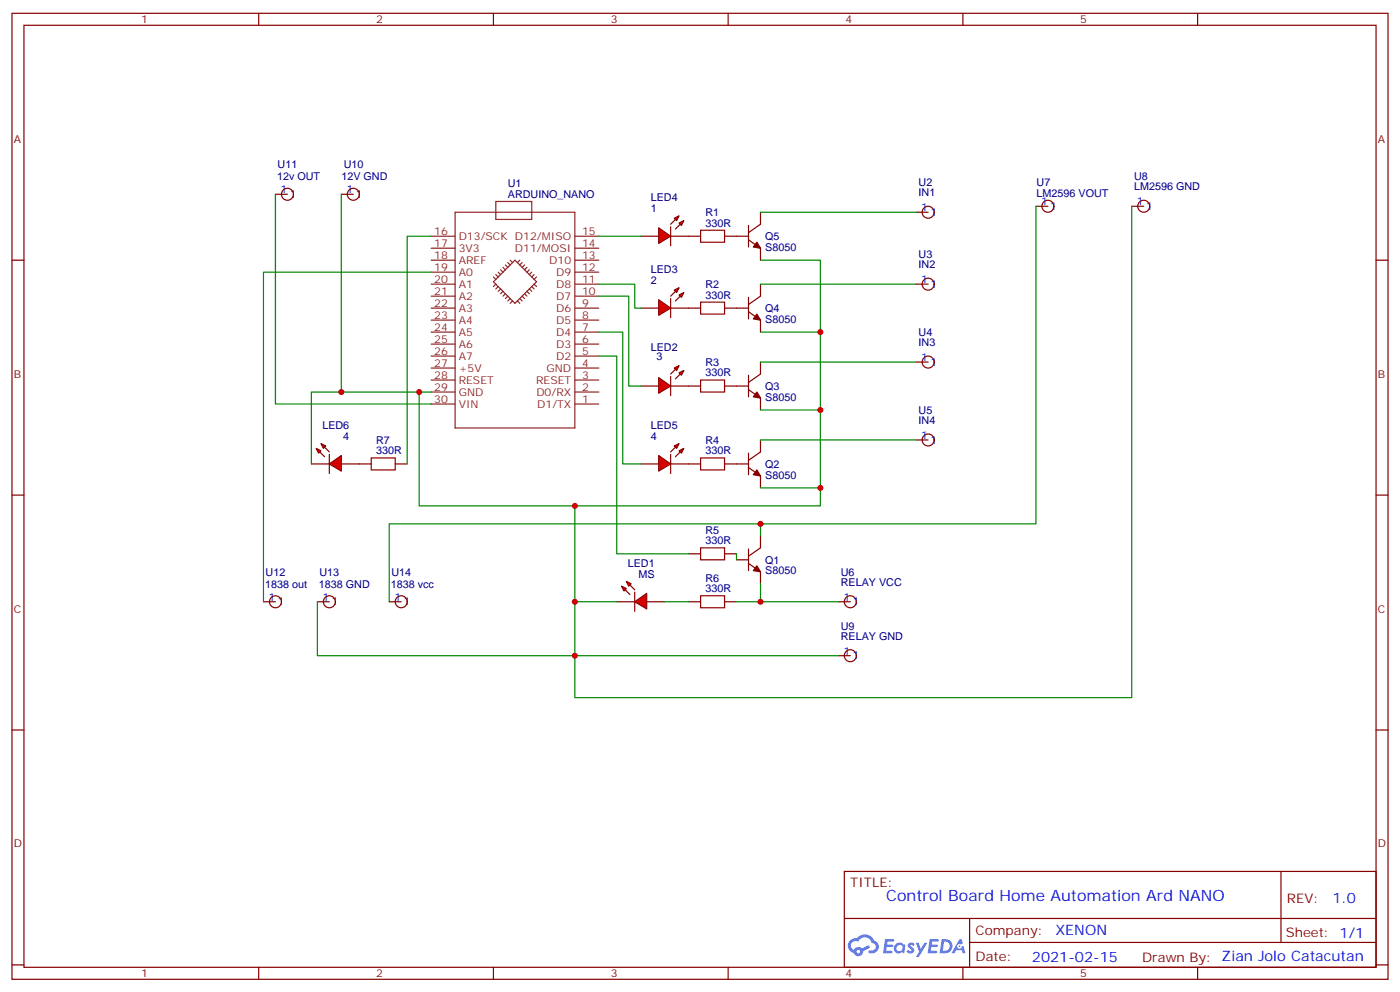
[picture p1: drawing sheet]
<svg xmlns="http://www.w3.org/2000/svg" width="412mm" height="292mm" viewBox="0 0 412 292" stroke-linecap="round" stroke-linejoin="round" font-family="sans-serif">
<g fill="none" stroke="#870000" stroke-width=".35">
<path d="M3.5 3.9h405.4v284.4h-405.4zM7.1 7.4h398.2v277.3h-398.2zM76.2 3.9v3.5M145.3 3.9v3.5M214.5 3.9v3.5M283.6 3.9v3.5M352.8 3.9v3.5M3.5 76.6h3.6M405.3 76.6h3.6M3.5 145.7h3.6M405.3 145.7h3.6M3.5 214.9h3.6"/>
<path d="M405.3 214.9h3.6M248.7 256.5h156.6v28.2h-156.6zM377.3 256.5v20.9M248.7 270.4h156.5M285.6 277.4h119.6M285.6 270.4v14.1M3.5 284h3.6M76.2 284.7v3.6M145.3 284.7v3.6M214.5 284.7v3.6M283.6 284.7v3.6M352.8 284.7v3.6"/>
<path d="M405.3 284h3.6"/>
</g>
<g fill="#5487ff">
<path d="M267.7 277.7a1.22 1.22 0 0 1 1.7 .2l-.4 .6a.47 .47 0 0 0-.3-.4 .47 .47 0 0 0-.5 .2l.1 .2a1.14 1.14 0 0 1 .8 1.8 1.14 1.14 0 0 1-1.9 0l-.2-.2 .5-.6 .7 .5a.29 .29 0 0 0 .3-.3 .29 .29 0 0 0-.2-.3 1.04 1.04 0 0 1-.6-1.7z"/>
<path d="M260.7 276.4h2.4l.3 .2-.2 .5-1.8 .1-.1 .8h1.5l.3 .4-.3 .4h-1.6l-.2 1.1h1.7l.2 .3-.2 .3-2.6 .1z"/>
<path d="M273.8 276.4h2.4l.3 .2-.1 .5-1.8 .1-.2 .8h1.6l.3 .4-.4 .4h-1.6l-.1 1.1h1.7l.2 .3-.2 .3-2.6 .1z"/>
<path d="M282.6 276.4h.7l.3 1.3-.6 .3a.69 .69 0 0 0-1 .3 .69 .69 0 0 0 .4 .9 .69 .69 0 0 0 .9-.6l.5-.2 .6 2.2h-.8l-.2-.9h-1.8l-.5 .9h-.8z"/>
<path d="M269.8 277.5h.8l.6 1.8 1.1-1.8h.9l-2.6 4.2h-.8l.9-1.5z"/>
<path d="M277.4 276.4l-.6 4.2h1.3a2.11 2.11 0 0 0 2.5-2.1 2.11 2.11 0 0 0-2.5-2.1zM278.1 277.2a1.39 1.39 0 0 1 1.7 1.4 1.39 1.39 0 0 1-1.8 1.3h-.3z"/>
<path d="M263.7 278.1a1.54 1.54 0 0 0-.1 2.1 1.54 1.54 0 0 0 2.2 .1l.6 .3 .3-2.3-.2-.3h-.4a1.49 1.49 0 0 0-2.4 .1zM264 279.1a.94 .94 0 0 1 1.8 0 .94 .94 0 0 1-1.8 0z"/>
<path d="M250.4 276.8a2.18 2.18 0 0 0 1.1 3.7 1.44 1.44 0 0 0 1.6 .9 1.44 1.44 0 0 0 1.2-1.4l2-1-.5-.8-1.9 1a1.47 1.47 0 0 0-2.4 .4 1.39 1.39 0 0 1-.7-1.9 1.39 1.39 0 0 1 2-.5 2.12 2.12 0 0 1 2.2-1.3 2.12 2.12 0 0 1 1.9 1.7 1.14 1.14 0 0 1 1.1 1.4 1.14 1.14 0 0 1-1.7 .7 .43 .43 0 0 0-.5 .4 .43 .43 0 0 0 .4 .5 1.98 1.98 0 0 0 2.5-1.2 1.98 1.98 0 0 0-1.2-2.6 3.1 3.1 0 0 0-5.3-.6l-.9 .1zM252.3 280.1a.55 .55 0 0 1 1.1 0 .55 .55 0 0 1-1.1 0z"/>
<circle cx="282.6" cy="278.5" r=".26"/>
</g>
<g fill="none" stroke="#8c2424" stroke-width=".35">
<path d="M146 59.3h10.6v5.3h-10.6zM127 73.1h7.1M127 76.6h7.1M127 69.5h7.1M134.1 62.5h35.2v63.5h-35.2zM147.5 79.4l.7 .7M148.2 78.7l.7 .7M148.9 78l.7 .7M149.6 77.3l.7 .7M150.3 76.6l.7 .7M153.1 76.6l-.7 .7M153.8 77.3l-.7 .7"/>
<path d="M154.5 78l-.7 .7M155.2 78.7l-.7 .7M155.9 79.4l-.7 .7M169.3 73.1h7.1M169.3 76.6h7.1M169.3 69.5h7.1M127 80.1h7.1M127 83.6h7.1M127 87.2h7.1M127 90.7h7.1M127 94.2h7.1M127 97.8h7.1"/>
<path d="M145.3 82.9l6.4-6.3 6.3 6.3-6.3 6.4zM145.3 81.5l.7 .7M146 80.8l.8 .7M146 83.6l-.7 .7M146.8 80.1l.7 .7M146.8 84.3l-.8 .8M147.5 85.1l-.7 .7M148.2 85.8l-.7 .7M148.9 86.5l-.7 .7M149.6 87.2l-.7 .7M150.3 87.9l-.7 .7M151 88.6l-.7 .7"/>
<path d="M152.4 88.6l.7 .7M153.1 87.9l.7 .7M153.8 87.2l.7 .7M154.5 86.5l.7 .7M155.2 85.8l.7 .7M155.9 85.1l.7 .7M156.6 84.3l.7 .8M156.6 80.1l-.7 .7M157.3 80.8l-.7 .7M157.3 83.6l.7 .7M158 81.5l-.7 .7M169.3 80.1h7.1"/>
<path d="M169.3 83.6h7.1M169.3 87.2h7.1M169.3 90.7h7.1M169.3 94.2h7.1M169.3 97.8h7.1M127 101.3h7.1M127 104.8h7.1M127 108.3h7.1M127 111.9h7.1M127 115.4h7.1M127 118.9h7.1M169.3 101.3h7.1"/>
<path d="M169.3 104.8h7.1M169.3 108.3h7.1M169.3 111.9h7.1M169.3 115.4h7.1M169.3 118.9h7.1"/>
</g>
<g fill="#f00" stroke="#870000" stroke-width=".35">
<path d="M187 177.1l3.5-2.4v4.5z"/>
<path d="M187 174.3v5.7z"/>
</g>
<g fill="#870000" stroke="#870000" stroke-width=".35">
<path d="M185.6 172.2l1.4 1.4z"/>
<path d="M184.1 173.6l1.5 1.4z"/>
</g>
<g fill="#f00" stroke="#870000" stroke-width=".35">
<path d="M184.5 171.1l1.4 .7-.7 .7z"/>
<path d="M183.1 172.5l1.4 .7-.7 .8z"/>
</g>
<g fill="none" stroke="#870000" stroke-width=".35">
<path d="M81.1 57.2h3.6M100.5 57.2h3.6M202.8 69.5h3.6M213.4 69.5h7.1M220.5 70.6l3.5 2.5v3.5M220.5 66.4v6.3M224 62.5v3.5l-3.5 2.5M269.9 62.5h3.5M305.2 60.7h3.5M333.4 60.7h3.5M202.8 90.7h3.6M213.4 90.7h7.1"/>
<path d="M220.5 91.8l3.5 2.4v3.6M220.5 87.5v6.4M224 83.6v3.6l-3.5 2.4M269.9 83.6h3.5M202.8 113.6h3.6M213.4 113.6h7.1M220.5 114.7l3.5 2.5v3.5M220.5 110.5v6.3M224 106.6v3.5l-3.5 2.5M269.9 106.6h3.5M202.8 136.6h3.6M213.4 136.6h7.1"/>
<path d="M220.5 137.6l3.5 2.5v3.5M220.5 133.4v6.3M224 129.5v3.5l-3.5 2.5M269.9 129.5h3.5M224 157.7v3.6l-3.5 2.4M181.7 177.1h5.3M190.5 177.1h5.3M202.8 177.1h3.6M202.8 163h3.6M213.4 177.1h3.6M213.4 163h3.6M217 164.8h3.5"/>
<path d="M220.5 165.8l3.5 2.5v3.5M220.5 161.6v6.4M246.9 177.1h3.6M246.9 193h3.6"/>
<circle cx="84.7" cy="57.2" r="1.76"/>
<circle cx="104.1" cy="57.2" r="1.76"/>
<circle cx="273.4" cy="62.5" r="1.76"/>
<circle cx="308.7" cy="60.7" r="1.76"/>
<circle cx="336.9" cy="60.7" r="1.76"/>
<circle cx="273.4" cy="83.6" r="1.76"/>
<circle cx="273.4" cy="106.6" r="1.76"/>
<circle cx="273.4" cy="129.5" r="1.76"/>
<circle cx="250.5" cy="177.1" r="1.76"/>
<circle cx="250.5" cy="193" r="1.76"/>
</g>
<g fill="#870000" stroke="#870000" stroke-width=".35">
<path d="M223 166.5l1 1.8-2.1-.3z"/>
<path d="M223 138.3l1 1.8-2.1-.4z"/>
<path d="M223 115.4l1 1.8-2.1-.4z"/>
<path d="M223 92.5l1 1.7-2.1-.3z"/>
<path d="M223 71.3l1 1.8-2.1-.4z"/>
</g>
<path d="M206.4 67.8h7v3.5h-7zM206.4 88.9h7v3.6h-7zM206.4 111.9h7v3.5h-7zM206.4 134.8h7v3.5h-7zM206.4 161.3h7v3.5h-7zM206.4 175.4h7v3.5h-7z" fill="none" stroke="#a10000" stroke-width=".35"/>
<g fill="none" stroke="#008700" stroke-width=".35">
<path d="M81.1 57.2v61.7h45.9M100.5 57.2v58.2h26.5M224 76.6h17.7v21.2h-17.7M224 62.5h45.9M305.2 60.7v93.5h-190.5v22.9M333.4 60.7v144.7h-164.1v-28.3M224 83.6h45.9M241.7 97.8v22.9h-17.7M123.5 115.4v33.5h45.8M224 106.6h45.9M224 129.5h45.9M241.7 120.7v22.9h-17.7"/>
<path d="M241.7 143.6v5.3h-72.4v28.2h12.4M195.8 177.1h7M224 171.8v5.3h-7M224 177.1h22.9"/>
</g>
<g fill="#f00" stroke="#870000" stroke-width=".35">
<path d="M194 111.2l3.6 2.4-3.6 2.1z"/>
<path d="M197.6 110.8v5.7z"/>
</g>
<g fill="#870000" stroke="#870000" stroke-width=".35">
<path d="M197.6 110.1l1.4-1.4z"/>
<path d="M199 111.5l1.4-1.4z"/>
</g>
<g fill="#f00" stroke="#870000" stroke-width=".35">
<path d="M198.6 108.3l1.4-.7-.7 1.4z"/>
<path d="M200 109.7l1.4-.7-.7 1.5z"/>
</g>
<path d="M188.7 113.6h5.3M197.6 113.6h5.2" fill="none" stroke="#870000" stroke-width=".35"/>
<g fill="#f00" stroke="#870000" stroke-width=".35">
<path d="M194 88.2l3.6 2.5-3.6 2.1z"/>
<path d="M197.6 87.9v5.6z"/>
</g>
<g fill="#870000" stroke="#870000" stroke-width=".35">
<path d="M199 85.8l-1.4 1.4z"/>
<path d="M199 88.6l1.4-1.4z"/>
</g>
<g fill="#f00" stroke="#870000" stroke-width=".35">
<path d="M198.6 85.4l1.4-.7-.7 1.4z"/>
<path d="M200 86.8l1.4-.7-.7 1.4z"/>
</g>
<path d="M188.7 90.7h5.3M197.6 90.7h5.2" fill="none" stroke="#870000" stroke-width=".35"/>
<g fill="#f00" stroke="#870000" stroke-width=".35">
<path d="M194 67.1l3.6 2.4-3.6 2.1z"/>
<path d="M197.6 66.7v5.7z"/>
</g>
<g fill="#870000" stroke="#870000" stroke-width=".35">
<path d="M197.6 66l1.4-1.4z"/>
<path d="M199 67.4l1.4-1.4z"/>
</g>
<g fill="#f00" stroke="#870000" stroke-width=".35">
<path d="M198.6 64.2l1.4-.7-.7 1.4z"/>
<path d="M200 65.7l1.4-.8-.7 1.5z"/>
</g>
<path d="M188.7 69.5h5.3M197.6 69.5h5.2" fill="none" stroke="#870000" stroke-width=".35"/>
<g fill="#f00" stroke="#870000" stroke-width=".35">
<path d="M194 134.1l3.6 2.5-3.6 2.1z"/>
<path d="M197.6 133.7v5.7z"/>
</g>
<g fill="#870000" stroke="#870000" stroke-width=".35">
<path d="M197.6 133l1.4-1.4z"/>
<path d="M199 134.4l1.4-1.4z"/>
</g>
<g fill="#f00" stroke="#870000" stroke-width=".35">
<path d="M198.6 131.3l1.4-.7-.7 1.4z"/>
<path d="M200 132.7l1.4-.7-.7 1.4z"/>
</g>
<g fill="none" stroke="#870000" stroke-width=".35">
<path d="M188.7 136.6h5.3M197.6 136.6h5.2M77.6 177.1h3.5M93.5 177.1h3.5M114.7 177.1h3.5"/>
<circle cx="81.1" cy="177.1" r="1.76"/>
<circle cx="97" cy="177.1" r="1.76"/>
<circle cx="118.2" cy="177.1" r="1.76"/>
</g>
<path d="M127 80.1h-49.4v97" fill="none" stroke="#008700" stroke-width=".35"/>
<g fill="#f00" stroke="#870000" stroke-width=".35">
<path d="M97 136.6l3.5-2.5v4.6z"/>
<path d="M97 133.7v5.7z"/>
</g>
<g fill="#870000" stroke="#870000" stroke-width=".35">
<path d="M95.6 131.6l1.4 1.4z"/>
<path d="M94.2 133l1.4 1.4z"/>
</g>
<g fill="#f00" stroke="#870000" stroke-width=".35">
<path d="M94.5 130.6l1.5 .7-.8 .7z"/>
<path d="M93.1 132l1.4 .7-.7 .7z"/>
</g>
<path d="M91.7 136.6h5.3M100.5 136.6h8.9M116.4 136.6h3.5" fill="none" stroke="#870000" stroke-width=".35"/>
<path d="M109.4 134.8h7v3.5h-7z" fill="none" stroke="#a10000" stroke-width=".35"/>
<path d="M127 69.5h-7.1v67.1M176.4 69.5h12.3M176.4 97.8h7v38.8h5.3M176.4 87.2h8.8v26.4h3.5M176.4 83.6h10.6v7.1h1.7M100.5 115.4h-8.8v21.2M176.4 104.8h5.3v58.2h21.1M224 154.2v3.5M93.5 177.1v15.9h153.4M217 163v1.8" fill="none" stroke="#008700" stroke-width=".35"/>
<g fill="#c00">
<circle cx="241.7" cy="97.8" r=".88"/>
<circle cx="241.7" cy="120.7" r=".88"/>
<circle cx="224" cy="177.1" r=".88"/>
<circle cx="241.7" cy="143.6" r=".88"/>
<circle cx="123.5" cy="115.4" r=".88"/>
<circle cx="169.3" cy="148.9" r=".88"/>
<circle cx="100.5" cy="115.4" r=".88"/>
<circle cx="224" cy="154.2" r=".88"/>
<circle cx="169.3" cy="177.1" r=".88"/>
<circle cx="169.3" cy="193" r=".88"/>
</g>
<text font-size="4.6" fill="#00f" x="261.1" y="265.3">Control Board Home Automation Ard NANO</text>
<g font-size="4.2" fill="#00f">
<text x="392.5" y="265.8">1.0</text>
<text x="310.9" y="275.3">XENON</text>
<text x="304" y="283.1">2021-02-15</text>
</g>
<g font-size="3.9" fill="#800">
<text x="250.5" y="261.1">TITLE:</text>
<text x="379.1" y="265.8">REV:</text>
<text x="287.4" y="275.3">Company:</text>
<text x="378.7" y="275.9">Sheet: 1/1</text>
<text x="287.4" y="283">Date:</text>
<text x="336.4" y="283.1">Drawn By: Zian Jolo Catacutan</text>
</g>
<g font-size="3.2" fill="#800">
<text x="41.6" y="6.9">1</text>
<text x="110.8" y="6.9">2</text>
<text x="179.9" y="6.9">3</text>
<text x="249.1" y="6.9">4</text>
<text x="318.2" y="6.9">5</text>
<text x="4.1" y="42">A</text>
<text x="405.9" y="42">A</text>
<text x="4.1" y="111.2">B</text>
<text x="405.9" y="111.2">B</text>
<text x="4.1" y="180.3">C</text>
<text x="405.9" y="180.3">C</text>
<text x="4.1" y="249.4">D</text>
<text x="405.9" y="249.4">D</text>
<text x="41.6" y="287.7">1</text>
<text x="110.8" y="287.7">2</text>
<text x="179.9" y="287.7">3</text>
<text x="249.1" y="287.7">4</text>
<text x="318.2" y="287.7">5</text>
</g>
<g font-size="3.2" fill="#000080">
<text x="81.6" y="53.1">12v OUT</text>
<text x="81.8" y="49.6">U11</text>
<text x="100.6" y="53.1">12V GND</text>
<text x="101.2" y="49.5">U10</text>
<text x="334.1" y="53">U8</text>
<text x="149.6" y="58.2">ARDUINO_NANO</text>
<text x="149.6" y="55.1">U1</text>
<text x="191.7" y="59.3">LED4</text>
<text x="270.6" y="57.8">IN1</text>
<text x="270.6" y="54.8">U2</text>
<text x="305.3" y="57.9">LM2596 VOUT</text>
<text x="305.3" y="54.8">U7</text>
<text x="334.1" y="56.1">LM2596 GND</text>
<text x="191.7" y="62.5">1</text>
<text x="207.8" y="63.6">R1</text>
<text x="207.8" y="66.7">330R</text>
<text x="225.4" y="70.7">Q5</text>
<text x="225.4" y="73.8">S8050</text>
<text x="270.6" y="75.9">U3</text>
<text x="191.7" y="83.6">2</text>
<text x="191.7" y="80.5">LED3</text>
<text x="270.6" y="79">IN2</text>
<text x="207.8" y="87.9">330R</text>
<text x="207.8" y="84.8">R2</text>
<text x="225.4" y="95">S8050</text>
<text x="225.4" y="91.8">Q4</text>
<text x="270.6" y="101.9">IN3</text>
<text x="270.6" y="98.9">U4</text>
<text x="191.7" y="103.4">LED2</text>
<text x="193.4" y="106">3</text>
<text x="207.8" y="107.7">R3</text>
<text x="207.8" y="110.8">330R</text>
<text x="225.4" y="117.9">S8050</text>
<text x="225.4" y="114.8">Q3</text>
<text x="270.6" y="124.9">IN4</text>
<text x="270.6" y="121.8">U5</text>
<text x="95" y="126.3">LED6</text>
<text x="101.1" y="129.5">4</text>
<text x="110.8" y="130.7">R7</text>
<text x="191.7" y="129.5">4</text>
<text x="191.7" y="126.3">LED5</text>
<text x="207.8" y="130.7">R4</text>
<text x="110.8" y="133.7">330R</text>
<text x="207.8" y="133.7">330R</text>
<text x="225.4" y="137.7">Q2</text>
<text x="225.4" y="140.9">S8050</text>
<text x="207.8" y="160.2">330R</text>
<text x="207.8" y="157.1">R5</text>
<text x="184.9" y="166.9">LED1</text>
<text x="225.4" y="165.9">Q1</text>
<text x="78.1" y="173">1838 out</text>
<text x="78.2" y="169.5">U12</text>
<text x="94" y="173">1838 GND</text>
<text x="94.1" y="169.5">U13</text>
<text x="115.1" y="173">1838 vcc</text>
<text x="115.3" y="169.5">U14</text>
<text x="188.1" y="170.1">MS</text>
<text x="207.8" y="171.2">R6</text>
<text x="225.4" y="169.1">S8050</text>
<text x="247.6" y="172.5">RELAY VCC</text>
<text x="247.6" y="169.4">U6</text>
<text x="207.8" y="174.3">330R</text>
<text x="247.6" y="185.3">U9</text>
<text x="247.6" y="188.4">RELAY GND</text>
</g>
<g font-size="3.2" fill="#00f">
<text x="82.6" y="56.8">1</text>
<text x="85.4" y="58.2">1</text>
<text x="102.1" y="56.8">1</text>
<text x="104.8" y="58.2">1</text>
<text x="271.4" y="62.1">1</text>
<text x="274.1" y="63.5">1</text>
<text x="306.7" y="60.4">1</text>
<text x="309.4" y="61.8">1</text>
<text x="334.9" y="60.4">1</text>
<text x="337.6" y="61.8">1</text>
<text x="271.4" y="83.3">1</text>
<text x="274.1" y="84.7">1</text>
<text x="271.4" y="106.2">1</text>
<text x="274.1" y="107.6">1</text>
<text x="271.4" y="129.2">1</text>
<text x="274.1" y="130.6">1</text>
<text x="79.1" y="176.8">1</text>
<text x="81.8" y="178.2">1</text>
<text x="95" y="176.8">1</text>
<text x="97.7" y="178.2">1</text>
<text x="116.2" y="176.8">1</text>
<text x="118.9" y="178.2">1</text>
<text x="248.5" y="176.8">1</text>
<text x="251.2" y="178.2">1</text>
<text x="248.5" y="192.7">1</text>
<text x="251.2" y="194.1">1</text>
</g>
<g font-size="3.2" fill="#8d2323">
<text x="127.9" y="69.2">16</text>
<text x="135.1" y="70.6">D13/SCK D12/MISO</text>
<text x="171.4" y="69.2">15</text>
<text x="127.9" y="76.2">18</text>
<text x="127.9" y="72.7">17</text>
<text x="135.1" y="77.6">AREF</text>
<text x="135.1" y="74.1">3V3</text>
<text x="151.7" y="74.1">D11/MOSI</text>
<text x="161.8" y="77.6">D10</text>
<text x="171.4" y="72.7">14</text>
<text x="171.4" y="76.2">13</text>
<text x="127.9" y="83.3">20</text>
<text x="127.9" y="79.8">19</text>
<text x="135.1" y="81.2">A0</text>
<text x="163.8" y="81.2">D9</text>
<text x="171.4" y="79.8">12</text>
<text x="171.4" y="83.3">11</text>
<text x="127.9" y="86.8">21</text>
<text x="135.1" y="88.2">A2</text>
<text x="135.1" y="84.7">A1</text>
<text x="163.8" y="84.7">D8</text>
<text x="163.8" y="88.2">D7</text>
<text x="171.4" y="86.8">10</text>
<text x="127.9" y="93.9">23</text>
<text x="127.9" y="90.3">22</text>
<text x="135.1" y="95.3">A4</text>
<text x="135.1" y="91.8">A3</text>
<text x="163.8" y="91.8">D6</text>
<text x="163.8" y="95.3">D5</text>
<text x="171.4" y="90.3">9</text>
<text x="171.4" y="93.9">8</text>
<text x="127.9" y="100.9">25</text>
<text x="127.9" y="97.4">24</text>
<text x="135.1" y="98.8">A5</text>
<text x="163.8" y="98.8">D4</text>
<text x="171.4" y="97.4">7</text>
<text x="171.4" y="100.9">6</text>
<text x="127.9" y="108">27</text>
<text x="127.9" y="104.5">26</text>
<text x="135.1" y="105.9">A7</text>
<text x="135.1" y="102.3">A6</text>
<text x="163.8" y="102.3">D3</text>
<text x="163.8" y="105.9">D2</text>
<text x="171.4" y="104.5">5</text>
<text x="171.4" y="108">4</text>
<text x="127.9" y="111.5">28</text>
<text x="135.1" y="112.9">RESET</text>
<text x="135.1" y="109.4">+5V</text>
<text x="157.9" y="112.9">RESET</text>
<text x="161" y="109.4">GND</text>
<text x="171.4" y="111.5">3</text>
<text x="127.9" y="118.6">30</text>
<text x="127.9" y="115">29</text>
<text x="135.1" y="120">VIN</text>
<text x="135.1" y="116.5">GND</text>
<text x="158" y="116.5">D0/RX</text>
<text x="158.2" y="120">D1/TX</text>
<text x="171.4" y="115">2</text>
<text x="171.4" y="118.6">1</text>
</g>
</svg>
